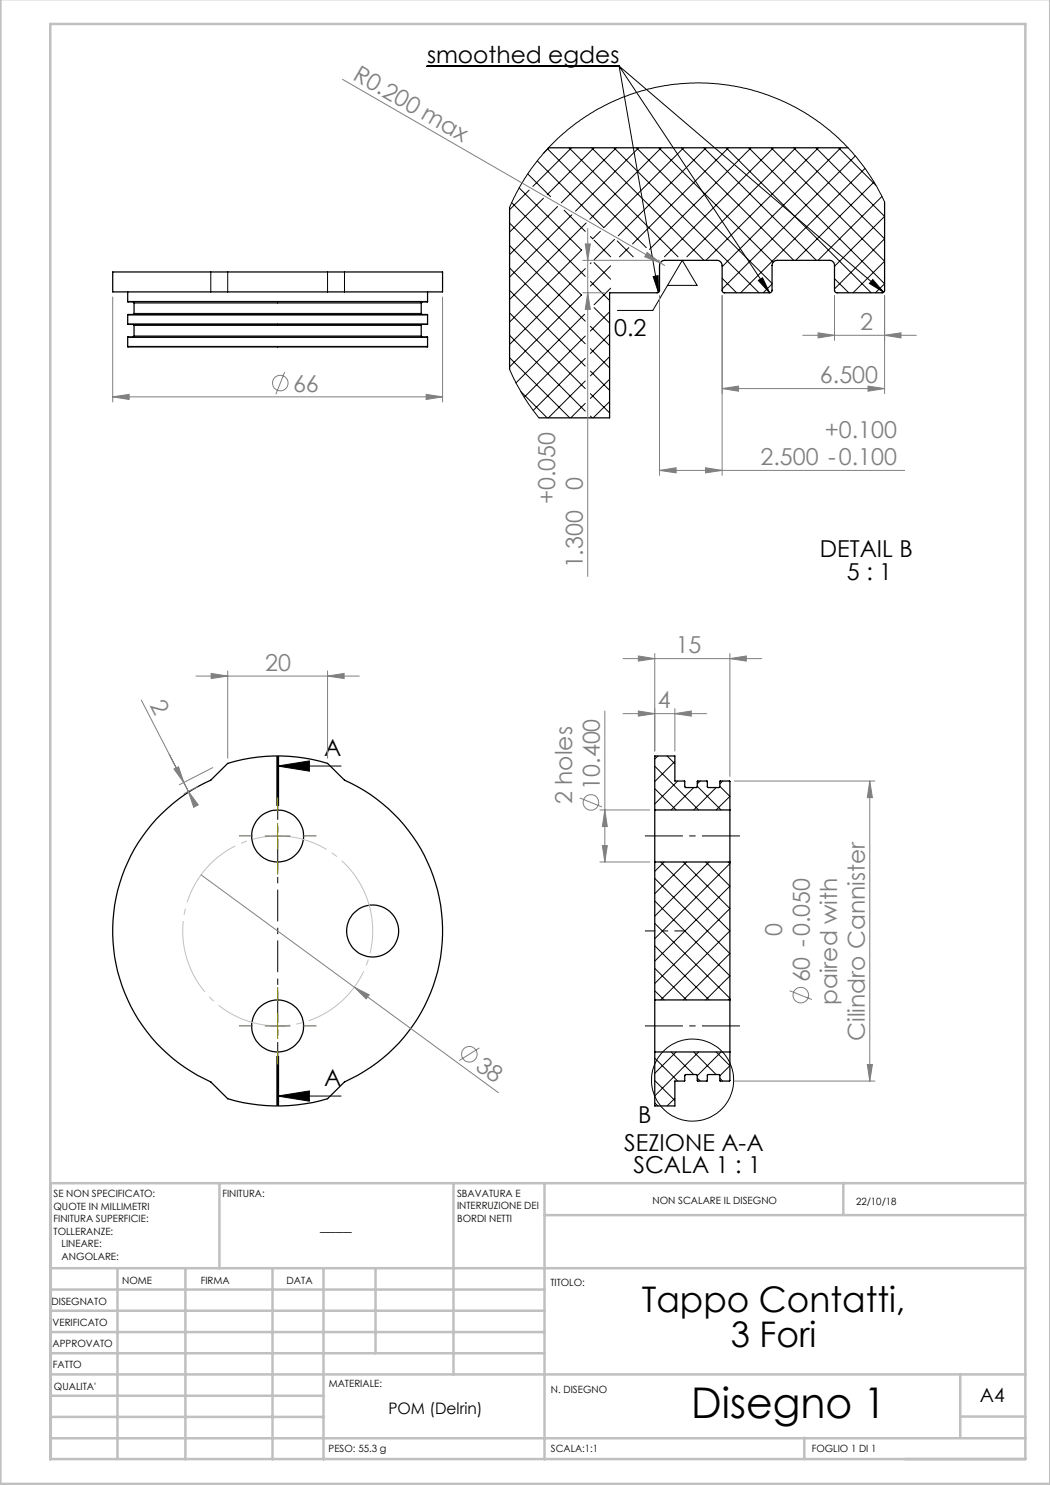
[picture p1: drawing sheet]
<svg xmlns="http://www.w3.org/2000/svg" width="210mm" height="297mm" viewBox="0 0 210 297" stroke-linecap="round" stroke-linejoin="round" font-family="sans-serif">
<g fill="none" stroke="#000" stroke-width=".2">
<path d="M85.4 13.2h38.4M123.8 13.2l52.9 45.3M123.8 13.2l30.1 45.4M123.8 13.2l7.9 45.3M103.8 37.6l12.5 12.4-14.4 14.4M105.6 34.8l4.5 4.5M105.8 38l-3.9 3.9M107.5 32.2l13.2 13.3M108.7 39.6l-6.8 6.8M109.5 29.8l19.8 19.7M109.8 29.6l-1.1 1.1M113.8 29.6l21.8 21.8"/>
<path d="M114.3 29.6l-7.7 7.7M118.3 29.6l22.5 22.5M118.8 29.6l-9.4 9.3M122.8 29.6l29 29M123.3 29.6l-11 11M127.3 29.6l27.1 27.1M127.7 29.6l-12.6 12.6M131.8 29.6l22.8 22.9M132.3 29.6l-14.3 14.2M136.3 29.6l22.4 22.5M136.7 29.6l-15.9 15.9M140.8 29.6l22.5 22.5"/>
<path d="M141.2 29.6l-17.6 17.6M145.2 29.6l29 29M145.7 29.6l-19.2 19.2M149.8 29.6l27.1 27.2-1.8 1.8M150.2 29.6l-20.3 20.3M154.2 29.6l22.7 22.6-6.3 6.4M154.7 29.6l-21.8 21.8M158.7 29.6l18.2 18.2-10 10M159.2 29.6l-21.8 21.8M163.2 29.6l13.7 13.7-10 10M163.7 29.6l-22.5 22.5M167.7 29.6l7.5 7.5"/>
<path d="M168.2 29.6l-23.8 23.7M171.1 31.2l-26.7 26.6M173 33.7l-24.9 24.9M174.8 36.4l-15.7 15.7M176.4 39.3l-12.8 12.8M42.2 54.4v4M45.5 54.4v4M65.5 54.4v4M68.9 54.4v4M101.9 44.6l14.4 14.4-14.4 14.4M101.9 58.1l15.2 15.1M101.9 53.6l15.2 15.2"/>
<path d="M101.9 49.1l15.2 15.1M102.3 40.5l14.8 14.8M111.5 41.3l-9.6 9.6M112.8 42l4.3 4.3M114.4 43l-12.5 12.4M117.1 53.7l-15.2 15.2M117.2 44.6l-15.3 15.3M118.1 56.3l3.8 3.8M118.2 52.6l-.1 .1M118.8 52.5l3.3 3.3M118.8 48l3.3 3.4M120.1 46.2l-1.6 1.6-.4-.5"/>
<path d="M122.1 53.2l-4 4M122.1 57.6l-3.3 3.4M122.9 47.9l-4.1 4.1M123.4 48.2l3.2 3.2M125.8 49.5l-1.9 1.9M130.6 55.3l1-.2 .1 3.4zM133.5 57.1h5.9l-2.9-5-5.9 10h-7.1M144.4 55.7l2.9 2.9M151.7 56.1l.8-.5 1.4 3zM154.4 56.8l-1.8 1.8M166.9 55.7l2.9 2.9M174.6 55.9l2.1 2.6-2.8-1.8z"/>
<path d="M176.9 40.4l-2.6-4.7-1.6-2.5-2.2-2.7-1.9-2-2.5-2.3-4.4-3.2-4.8-2.6-5.3-2.1-2.5-.6-3.1-.6-3.4-.4-3.5-.1-2.8 .1-3.4 .4-3.1 .7-2.5 .7-2.5 .8-3.1 1.4-2.8 1.5-2.2 1.4-3 2.2-1.7 1.5-2.3 2.3-1.9 2.1-3.3 4.8-1.7 3.1-.9 1.9M25.5 60.3h60M25.5 67.5h60M25.5 64.8h60M25.5 63h60M25.5 69.3h60M26.8 62.7h57.4M26.8 60.6h57.4M26.8 67.2h57.4M26.8 65.1h57.4M101.9 73.8l1.3 2.8 1.2 2.2 1.4 2.1 2 2.7M101.9 71.5l12 12.1"/>
<path d="M101.9 67.1l15.2 15.1M101.9 62.6l15.2 15.1M104.1 78.3l5.3 5.3M116.9 62.9l-13.7 13.7M117.1 67.2l-12.3 12.2M117.1 71.7l-10.5 10.4M117.1 76.2l-7.4 7.4M118.1 78.7l3.8 3.9M118.1 74.2l3.8 3.9M118.1 69.7l3.8 3.9M118.1 65.3l3.8 3.8M118.8 61.5l3.1 3.1"/>
<path d="M121.9 62.4l-3.8 3.8M121.9 71.3l-3.8 3.9M121.9 75.8l-3.8 3.9M121.9 66.8l-3.8 3.9M117.1 80.7l-2.9 2.9M118.1 83.2l.3 .4M121.9 80.3l-3.3 3.3M55.4 151.2v10M55.5 153.2l6.4-1v2zM55.5 153.2h12.7M55.5 151.2v10M55.7 151.2v10"/>
<path d="M131 157.7l4.2 4.3M131 153.2l8.7 8.8M131.6 151.2l-.6 .6M133.4 151.2l1.6 1.5M135 152.3l-4 4M135.5 156.2l-4.5 4.6M138.7 157.5l-4.5 4.5M139.5 157.3l4.7 4.7M140.1 156.2l-.6 .6M143.2 157.5l-4.5 4.5M144 157.3l2 2-2.8 2.7M144.5 156.2l-.5 .6"/>
<path d="M131 175.7l15 15-9.3 9.3M132.2 172.4l13.8 13.8-13.8 13.8M132.8 172.4l-1.8 1.9M136.7 172.4l9.3 9.3-15 15M137.3 172.4l-6.3 6.3M141.1 172.4l4.9 4.8-15 15M141.8 172.4l-10.8 10.8M145.6 172.4l.4 .3-15 15M131 180.2l15 15-4.9 4.8M131 184.7l15 15-.4 .3M131 198.2l1.8 1.8M131 193.7l6.3 6.3"/>
<path d="M131 189.2l10.8 10.8M55.4 211.2v10M55.5 219.2l6.4-1v2zM55.5 219.2h12.7M55.5 211.2v10M55.7 211.2v10zM131 216.1l4 4M131 211.6l4.5 4.6M134.2 210.4l4.5 4.5M135 219.7l-1.6 1.5M135.2 210.4l-4.2 4.3M138.7 210.4l4.5 4.5"/>
<path d="M139.5 215.6l.6 .6M139.7 210.4l-8.7 8.8M143.2 210.4l2.8 2.7-2 2.1M144 215.6l.5 .6M144.2 210.4l-4.7 4.8M131 220.6l.6 .6"/>
<circle cx="138.5" cy="216" r="8.2"/>
</g>
<g fill="none" stroke="#000" stroke-width=".25">
<path d="M109.7 29.6h59.9M22.5 54.4h66v4h-66zM25.5 58.4l.1 2h59.9v-2M101.9 41.5v32.3M176.9 40.4v17.9l-.4 .3h-9.1a.49 .49 0 0 1-.5-.5v-5a1.02 1.02 0 0 0-1-1h-10.5a1.02 1.02 0 0 0-1 1v5.1l-.4 .4-9.4-.1-.2-.3v-5.1a1.09 1.09 0 0 0-1-1h-10.5a1.09 1.09 0 0 0-1 1v5.1l-.2 .3-9.8 .1v25h-14.1M25.5 62.9h60v2h-60zM25.6 67.4h59.9v2h-59.9zM26.6 60.4l.2 .1v2.3l-.2 .1M26.6 64.9l.2 .1v2.3l-.2 .1M84.4 60.4l-.2 .1v2.3l.2 .1M84.4 64.9l-.2 .1v2.3l.2 .1M31.3 163.8a33.7 33.7 0 0 1 10.9-7.8l3.3-3.3a34.2 34.2 0 0 1 20 0l3.4 3.3a33 33 0 0 1 19.6 30.2 33 33 0 0 1-19.6 30.2l-3.4 3.3a35 35 0 0 1-20 0l-3.3-3.3a33 33 0 0 1-10.9-52.6z"/>
<path d="M131 162v-10.8h4v5h1.9v1.1l.2 .2h2.3l.1-1.3h1.9l.1 1.2 .1 .1h2.2l.2-.2v-1.1h1.9l.1 5.8M131 162v10.4M131 172.4v27.6M131 172.4h15M131 162h15M146 162v10.4M146 172.4v27.6M131 200v10.4M131 200h15M146 200v10.4M131 210.4v10.8h4v-5h1.9v-1.1l.2-.2h2.2l.3 1.3h1.8l.1-1.2 .1-.1h2.2l.2 .1v1.2h1.9l.1-5.8M131 210.4h15"/>
<circle cx="55.5" cy="167.2" r="5.2"/>
<circle cx="74.5" cy="186.2" r="5.2"/>
<circle cx="55.5" cy="205.2" r="5.2"/>
</g>
<g fill="none" stroke="#808080" stroke-width=".2">
<path d="M68.5 15.9l63.5 36.7M22.5 59.4v21M88.5 59.4v21M116.6 52.1h15.3M116.6 58.6h4.3M117.1 48.8h1l-.6 3.3zM117.5 45.7v69.6M117.5 58.6l.6 3.3h-1zM129.4 50.5l2.6 2.1-3.1-1.2zM131.9 59.1v36M132 52.6l.9 .5M144.4 59.1v36"/>
<path d="M166.9 59.1v9M176.9 59.1v19.6M22.5 79.4l3.3-.5v1zM22.5 79.4h66M56.9 74.4l-1.7 4.4M85.2 78.9l3.3 .5-3.3 .5zM144.4 77.7l3.3-.5v1zM144.4 77.7h32.5M160.5 67.1h22.8M163.6 66.6l3.3 .5-3.3 .5zM173.6 77.2l3.3 .5-3.3 .5zM176.9 67.1l3.3-.5v1z"/>
<path d="M131.9 94.1l3.3-.5v1zM131.9 94.1h49M141.1 93.6l3.3 .5-3.3 .5zM39.2 135.2h32.7M42.2 134.7l3.3 .5-3.3 .5zM45.5 134.2v17.5M65.5 135.2l3.3-.5v1zM65.5 134.2v17.5M124.6 131.7h27.7M127.7 131.2l3.3 .5-3.3 .5zM131 130.7v19.5M146 131.7l3.3-.5v1z"/>
<path d="M146 130.7v24.6M28.3 140l9.4 18.3M33.8 150.8l3 5.7M34.8 153.8l.9-.5 1.1 3.2zM36.8 156.5l.9 1.8M37.7 158.3l2 2.7-1 .5zM39.5 157.3l-2.7 1.4M42.5 153.5l-6.6 3.4M116 159.6l4.4 1.8M121 142.2v30.2M124.6 142.7h16.7M127.7 142.2l3.3 .5-3.3 .5z"/>
<path d="M135 142.7l3.3-.5v1zM135 141.7v8.5M146.9 156.2h28.1M174 156.2v60M174 156.2l.5 3.3h-1zM40.2 175l59.5 43.5M120 172.4h10M120 162h10M120.5 169.1h1l-.5 3.3zM121 162l.5 3.3h-1zM70.9 197.4l2.9 1.6-.6 .8zM157.9 198.2l4.5 1.7"/>
<path d="M95.9 209.6l-4.1 2.5M146.9 216.2h28.1M173.5 212.9h1l-.5 3.3z"/>
<circle cx="56.1" cy="76.6" r="1.55"/>
<circle cx="118.2" cy="160.5" r="1.56"/>
<circle cx="160.2" cy="199" r="1.55"/>
<circle cx="93.9" cy="210.8" r="1.56"/>
</g>
<path d="M73.7 180.6a19 19 0 0 0-31.8-7.7 19 19 0 0 0 8.6 31.6 19 19 0 0 0 23.5-22.7l-.3-1.2" fill="none" stroke="#c0c0c0" stroke-width=".2" stroke-dasharray="15.2 1.3 1.3 1.3" stroke-dashoffset="5.1" stroke-linecap="butt"/>
<path d="M129 167.2h19M148 205.2h-19" fill="none" stroke="#000" stroke-width=".2" stroke-dasharray="15.2 1.3 1.3 1.3" stroke-dashoffset="7.6" stroke-linecap="butt"/>
<path d="M137 186.2h-8" fill="none" stroke="#000" stroke-width=".2" stroke-dasharray="15.2 1.3 1.3 1.3" stroke-dashoffset="13.1" stroke-linecap="butt"/>
<path d="M55.5 151.2v70" fill="none" stroke="#000" stroke-width=".2" stroke-dasharray="6.3 1.3 1.3 1.3" stroke-dashoffset="3.7" stroke-linecap="butt"/>
<path d="M50.5 167.2h-2.7M55.5 162.2v-2.8M55.5 172.2v2.7M60.5 167.2h2.8M50.5 205.2h-2.7M55.5 200.2v-2.8M55.5 210.2v2.7M60.5 205.2h2.8" fill="none" stroke="#808000" stroke-width=".2" stroke-dasharray="15.2 1.3 1.3 1.3" stroke-linecap="butt"/>
<path d="M53 167.2h5M55.5 164.7v5M53 205.2h5M55.5 202.7v5" fill="none" stroke="#808000" stroke-width=".2"/>
<g fill="none" stroke="#c0c0c0" stroke-width=".5">
<path d="M.1 -.1v296.9h209.9v-296.9M10.1 4.8h195v287h-195zM43.9 236.6v17M90.7 236.6v38.3M108.9 236.6v55.3M168.7 236.6v6.3M205.1 236.6h-195v55.3M10.1 253.6h195M10.1 257.9h98.8M23.5 253.6v38.2M37.1 253.6v38.3M54.5 253.6v38.3"/>
<path d="M64.7 253.6v38.3M75.1 253.6v17M108.9 243h96.2M10.1 270.6h98.8M10.1 266.4h98.8M10.1 262.1h98.8M10.1 279.1h54.6M10.1 274.9h195M192.1 274.8v12.7M10.1 287.7h195M10.1 283.4h54.6M160.9 287.5v4.3"/>
<path d="M192.1 283.3h13"/>
</g>
<g fill="#000">
<path d="M174.6 55.9l2.1 2.6-2.8-1.8zM151.7 56.1l.8-.5 1.4 3zM130.6 55.3l1-.2 .1 3.4z"/>
<path d="M55.5 153.2l6.4-1v2zM55.5 219.2l6.4-1v2z"/>
</g>
<g fill="#808080">
<path d="M129.4 50.5l2.6 2.1-3.1-1.2z"/>
<path d="M70.9 197.4l2.9 1.6-.6 .8z"/>
<path d="M34.8 153.8l.9-.5 1.1 3.2zM37.7 158.3l2 2.7-1 .5z"/>
<path d="M22.5 79.4l3.3-.5v1zM85.2 78.9l3.3 .5-3.3 .5zM42.2 134.7l3.3 .5-3.3 .5zM65.5 135.2l3.3-.5v1z"/>
<path d="M144.4 77.7l3.3-.5v1zM173.6 77.2l3.3 .5-3.3 .5zM163.6 66.6l3.3 .5-3.3 .5zM176.9 67.1l3.3-.5v1z"/>
<path d="M127.7 131.2l3.3 .5-3.3 .5zM146 131.7l3.3-.5v1z"/>
<path d="M141.1 93.6l3.3 .5-3.3 .5zM131.9 94.1l3.3-.5v1z"/>
<path d="M135 142.7l3.3-.5v1zM127.7 142.2l3.3 .5-3.3 .5z"/>
<path d="M120.5 169.1h1l-.5 3.3zM121 162l.5 3.3h-1z"/>
<path d="M174 156.2l.5 3.3h-1zM173.5 212.9h1l-.5 3.3zM117.1 48.8h1l-.6 3.3zM117.5 58.6l.6 3.3h-1z"/>
</g>
<text font-size="8.5" x="138.3" y="283.5">Disegno 1</text>
<g font-size="7.1">
<text x="128.3" y="262.4">Tappo Contatti,</text>
<text x="146.2" y="269.5">3 Fori</text>
</g>
<g font-size="4.7" fill="#808080">
<text x="70.4" y="15.8" transform="rotate(30 70.4 15.8)">R0.200 max</text>
<text x="172.1" y="66">2</text>
<text x="164" y="76.7">6.500</text>
<text x="58.6" y="78.4">66</text>
<text x="165" y="87.5">+0.100</text>
<text x="152.1" y="93">2.500 -0.100</text>
<text x="111.1" y="100.8" transform="rotate(-90 111.1 100.8)">+0.050</text>
<text x="116.6" y="98" transform="rotate(-90 116.6 98)">0</text>
<text x="116.6" y="113.7" transform="rotate(-90 116.6 113.7)">1.300</text>
<text x="135.1" y="130.7">15</text>
<text x="53" y="134.2">20</text>
<text x="29.9" y="141" transform="rotate(63 29.9 141)">2</text>
<text x="131.5" y="141.7">4</text>
<text x="114.5" y="160.8" transform="rotate(-90 114.5 160.8)">2 holes</text>
<text x="120" y="157.9" transform="rotate(-90 120 157.9)">10.400</text>
<text x="156.4" y="187.3" transform="rotate(-90 156.4 187.3)">0</text>
<text x="161.9" y="196.5" transform="rotate(-90 161.9 196.5)">60 -0.050</text>
<text x="167.5" y="201" transform="rotate(-90 167.5 201)">paired with</text>
<text x="173" y="208.2" transform="rotate(-90 173 208.2)">Cilindro Cannister</text>
<text x="94.9" y="213.7" transform="rotate(36 94.9 213.7)">38</text>
</g>
<g font-size="4.7">
<text x="85.4" y="12.5">smoothed egdes</text>
<text x="122.8" y="67.1">0.2</text>
<text x="164" y="111.5">DETAIL B</text>
<text x="169.4" y="116">5 : 1</text>
<text x="64.8" y="151.2">A</text>
<text x="64.8" y="217.2">A</text>
<text x="127.7" y="224.6">B</text>
<text x="124.9" y="230.1">SEZIONE A-A</text>
<text x="126.7" y="234.7">SCALA 1 : 1</text>
</g>
<text font-size="3.9" x="196" y="280.4">A4</text>
<g font-size="3.2">
<text x="64" y="246.3">____</text>
<text x="77.7" y="282.8">POM (Delrin)</text>
</g>
<g font-size="2">
<text x="10.7" y="239.5">SE NON SPECIFICATO:</text>
<text x="44.5" y="239.5">FINITURA:</text>
<text x="91.4" y="239.4">SBAVATURA E</text>
<text x="10.7" y="242">QUOTE IN MILLIMETRI</text>
<text x="10.7" y="244.5">FINITURA SUPERFICIE:</text>
<text x="91.4" y="241.9">INTERRUZIONE DEI</text>
<text x="91.4" y="244.4">BORDI NETTI</text>
<text x="130.5" y="240.8">NON SCALARE IL DISEGNO</text>
<text x="171.2" y="241">22/10/18</text>
<text x="10.7" y="247">TOLLERANZE:</text>
<text x="12.3" y="249.5">LINEARE:</text>
<text x="12.3" y="252">ANGOLARE:</text>
<text x="24.4" y="256.9">NOME</text>
<text x="40.1" y="256.8">FIRMA</text>
<text x="57.3" y="256.8">DATA</text>
<text x="110.1" y="257.1">TITOLO:</text>
<text x="10.3" y="260.9">DISEGNATO</text>
<text x="10.5" y="269.3">APPROVATO</text>
<text x="10.5" y="265.2">VERIFICATO</text>
<text x="10.6" y="273.6">FATTO</text>
<text x="10.8" y="278">QUALITA'</text>
<text x="65.8" y="277.4">MATERIALE:</text>
<text x="110.2" y="278.5">N. DISEGNO</text>
<text x="65.7" y="290.4">PESO: 55.3 g</text>
<text x="110.2" y="290.5">SCALA:1:1</text>
<text x="162.4" y="290.4">FOGLIO 1 DI 1</text>
</g>
</svg>
